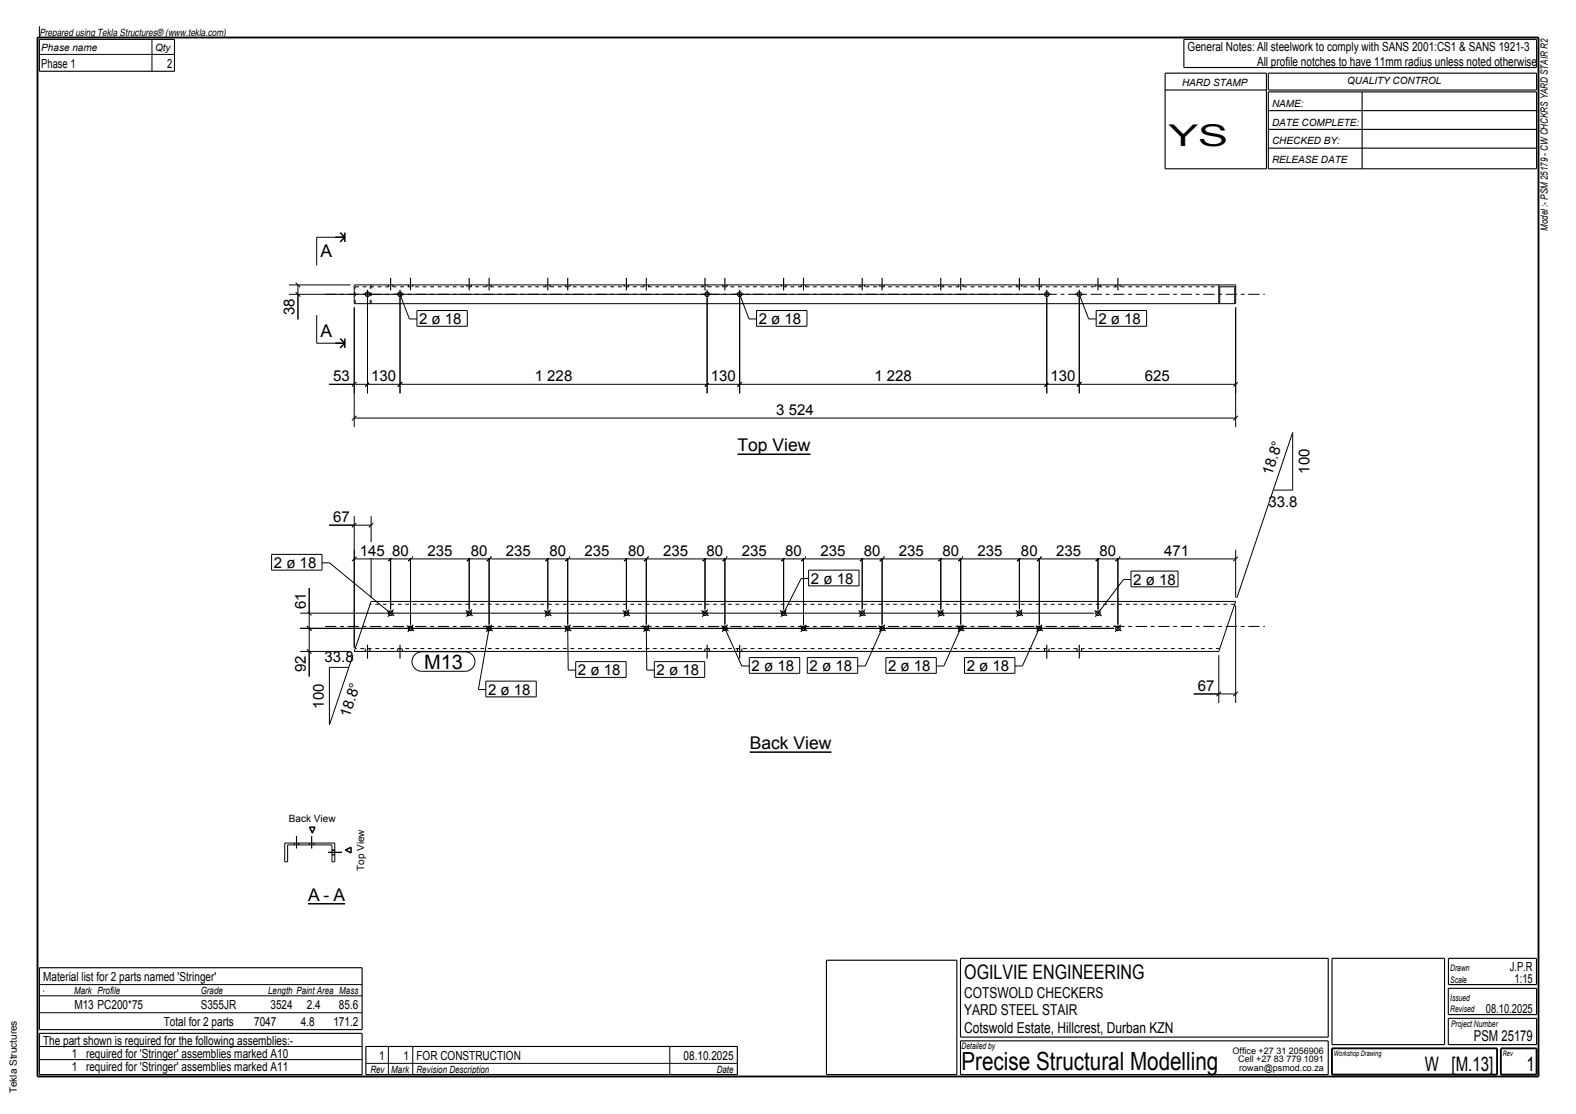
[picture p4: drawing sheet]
<svg xmlns="http://www.w3.org/2000/svg" width="420mm" height="297mm" viewBox="0 0 420 297" stroke-linecap="round" stroke-linejoin="round" font-family="sans-serif">
<path d="M10 10h400v277h-400z" fill="none" stroke="#000" stroke-width=".5"/>
<path d="M196.6 121.1h19.4" fill="none" stroke="#000" stroke-width=".4"/>
<path d="M196.6 116.9h19.4v3.5h-19.4z" fill-rule="evenodd" fill="#fefefb"/>
<path d="M199.8 200.5h21.8" fill="none" stroke="#000" stroke-width=".4"/>
<path d="M199.8 196.3h21.8v3.5h-21.8z" fill-rule="evenodd" fill="#fefefb"/>
<path d="M82.1 240.9h9.9" fill="none" stroke="#000" stroke-width=".4"/>
<g fill="#fefefb">
<path d="M82.1 236.7h3.1v3.5h-3.1z" fill-rule="evenodd"/>
<path d="M86.3 236.7h1.5v3.5h-1.5z" fill-rule="evenodd"/>
<path d="M88.9 236.7h3.1v3.5h-3.1z" fill-rule="evenodd"/>
</g>
<path d="M82.5 220.5h1.5l-.8 1.5zM92.1 226.6l1.5-.7v1.5z" fill="none" stroke="#000" stroke-width=".4"/>
<path d="M94.7 76.5h230.4M94.7 81v-4.5M98.6 81v-4.5M98.9 81v-5M325.1 172.9h-230.4M329 161.1h-230.4" fill="none" stroke="#000" stroke-width=".27" stroke-dasharray="1 1 1 1" stroke-linecap="butt"/>
<g fill="none" stroke="#000" stroke-width=".3">
<path d="M10.5 10.5h36v8.5h-36zM310.5 19.5h27v25.5h-27zM315.5 10.5h94v7.5h-94zM338 19.5h71.5v4.5h-71.5zM310.5 24h27M338 24.5h71.5v20.5h-71.5zM338 29.5h71.5M338 34.5h71.5M338 39.5h71.5M363 24.5v20.5M96.7 78.5h2.4M97.9 77.3v2.4"/>
<path d="M103.5 76v.5M104.1 74.1v3.3M104.7 76v.5M105.4 78.5h2.4M106.6 77.3v2.4M108.8 76v.5M109.4 74.1v3.3M110 76v.5M124.4 76v.5M125 74.1v3.3M125.6 76v.5M129.7 76v.5"/>
<path d="M130.3 74.1v3.3M130.9 76v.5M145.4 76v.5M146 74.1v3.3M146.6 76v.5M150.7 76v.5M151.3 74.1v3.3M151.9 76v.5M166.3 76v.5M166.9 74.1v3.3M167.5 76v.5M171.6 76v.5"/>
<path d="M172.2 74.1v3.3M172.8 76v.5M187.2 78.5h2.4M187.3 76v.5M187.9 74.1v3.3M188.4 77.3v2.4M188.5 76v.5M192.6 76v.5M193.2 74.1v3.3M193.8 76v.5M195.9 78.5h2.4M197.1 77.3v2.4"/>
<path d="M208.2 76v.5M208.8 74.1v3.3M209.4 76v.5M213.5 76v.5M214.1 74.1v3.3M214.7 76v.5M229.2 76v.5M229.8 74.1v3.3M230.4 76v.5M234.5 76v.5M235.1 74.1v3.3M235.7 76v.5"/>
<path d="M250.1 76v.5M250.7 74.1v3.3M251.3 76v.5M255.4 76v.5M256 74.1v3.3M256.6 76v.5M271.1 76v.5M271.7 74.1v3.3M272.3 76v.5M276.4 76v.5M277 74.1v3.3M277.6 76v.5"/>
<path d="M277.8 78.5h2.4M279 77.3v2.4M286.4 78.5h2.4M287.6 77.3v2.4M292 76v.5M292.6 74.1v3.3M293.2 76v.5M297.3 76v.5M297.9 74.1v3.3M298.5 76v.5M97.3 172.9v.8M97.9 171.9v3.7"/>
<path d="M98.5 172.9v.8M103.1 162.8l2 1.4M104.8 162.5l-1.4 1.9M106 172.9v.8M106.6 171.9v3.7M107.2 172.9v.8M108.4 166.8l2 1.4M110.1 166.6l-1.4 1.9M124.1 162.8l1.9 1.4M125.8 162.5l-1.5 1.9M129.4 166.8l1.9 1.4M131.1 166.6l-1.5 1.9"/>
<path d="M145 162.8l1.9 1.4M146.7 162.5l-1.4 1.9M150.3 166.8l1.9 1.4M152 166.6l-1.4 1.9M166 162.8l1.9 1.4M167.7 162.5l-1.5 1.9M171.3 166.8l1.9 1.4M173 166.6l-1.5 1.9M186.9 162.8l1.9 1.4M187.8 172.9v.8M188.4 171.9v3.7M188.6 162.5l-1.4 1.9"/>
<path d="M189 172.9v.8M192.2 166.8l1.9 1.4M193.9 166.6l-1.4 1.9M196.5 172.9v.8M197.1 171.9v3.7M197.7 172.9v.8M207.9 162.8l1.9 1.4M209.6 162.5l-1.5 1.9M213.2 166.8l1.9 1.4M214.9 166.6l-1.5 1.9M228.8 162.8l1.9 1.4M230.5 162.5l-1.5 1.9"/>
<path d="M234.1 166.8l1.9 1.4M235.8 166.6l-1.4 1.9M249.8 162.8l1.9 1.4M251.4 162.5l-1.4 1.9M255.1 166.8l1.9 1.4M256.7 166.6l-1.4 1.9M270.7 162.8l1.9 1.4M272.4 162.5l-1.5 1.9M276 166.8l1.9 1.4M277.7 166.6l-1.5 1.9M278.4 172.9v.8M279 171.9v3.7"/>
<path d="M279.6 172.9v.8M287 172.9v.8M287.6 171.9v3.7M288.2 172.9v.8M291.7 162.8l1.9 1.4M293.3 162.5l-1.4 1.9M297 166.8l1.9 1.4M298.6 166.6l-1.4 1.9M78.4 224.8v.5M79 222.9v3.3M79.6 224.8v.5M82.5 224.8v.5"/>
<path d="M83.1 222.9v3.3M83.7 224.8v.5M87.5 227.3h3.6M88.5 227.9h.7M88.5 226.7h.7M10.5 258h86v16.5h-86zM220.2 256h34.8v30.5h-34.8zM256 255.5h98v21h-98zM355 255.5h30v23h-30zM386 255.5h23.5v7h-23.5zM10.5 275.5h86v11h-86zM97.5 279h99v7.5h-99z"/>
<path d="M256 277.5h98v9h-98zM386 271.5h23.5v7h-23.5zM386 263.5h23.5v7h-23.5z"/>
<circle cx="97.9" cy="78.5" r=".6"/>
<circle cx="106.6" cy="78.5" r=".6"/>
<circle cx="188.4" cy="78.5" r=".6"/>
<circle cx="197.1" cy="78.5" r=".6"/>
<circle cx="279" cy="78.5" r=".6"/>
<circle cx="287.6" cy="78.5" r=".6"/>
<circle cx="104.1" cy="163.5" r=".6"/>
<circle cx="109.4" cy="167.5" r=".6"/>
<circle cx="125" cy="163.5" r=".6"/>
<circle cx="130.3" cy="167.5" r=".6"/>
<circle cx="146" cy="163.5" r=".6"/>
<circle cx="151.3" cy="167.5" r=".6"/>
<circle cx="166.9" cy="163.5" r=".6"/>
<circle cx="172.2" cy="167.5" r=".6"/>
<circle cx="187.9" cy="163.5" r=".6"/>
<circle cx="193.2" cy="167.5" r=".6"/>
<circle cx="208.8" cy="163.5" r=".6"/>
<circle cx="214.1" cy="167.5" r=".6"/>
<circle cx="229.8" cy="163.5" r=".6"/>
<circle cx="235.1" cy="167.5" r=".6"/>
<circle cx="250.7" cy="163.5" r=".6"/>
<circle cx="256" cy="167.5" r=".6"/>
<circle cx="271.7" cy="163.5" r=".6"/>
<circle cx="277" cy="167.5" r=".6"/>
<circle cx="292.6" cy="163.5" r=".6"/>
<circle cx="297.9" cy="167.5" r=".6"/>
</g>
<g fill="none" stroke="#000" stroke-width=".27">
<path d="M10.5 14.5h36M10.5 7v3M40.5 10.5v8.5M77 76h16.4M77 78.5h201M78.8 77.9l1.2 1.2M78.8 75.4l1.2 1.2M79.4 76v9.2M91.9 63.2h-7.5v7.5M94.4 76h234.9v5h-234.9zM97.9 79.5v25.4M106.6 78.5l2.5 6.5h2"/>
<path d="M106.6 79.5v25.4M188.4 79.5v25.4M197.1 78.5l2.5 6.5h2M197.1 79.5v25.4M279 79.5v25.4M287.6 78.5l2.5 6.5h2M287.6 79.5v25.4M324.8 76v5M84.4 84v7.5h7.5M94.4 82v31.9M325.1 81v-4.5h3.9v4.5M329.3 82v31.9"/>
<path d="M87.7 102.5h241.6M94.4 111.5h234.9M95 101.9l-1.2 1.2M95 110.9l-1.2 1.2M98.5 101.9l-1.2 1.2M107.2 101.9l-1.2 1.2M189 101.9l-1.2 1.2M197.7 101.9l-1.2 1.2M279.6 101.9l-1.2 1.2M288.2 101.9l-1.2 1.2M329.9 101.9l-1.2 1.2M329.9 110.9l-1.2 1.2"/>
<path d="M94.4 137.6v35.1M95 139.4l-1.2 1.2M98.9 137.6v21.7M99.5 139.4l-1.2 1.2M339.3 130.7h5.2v-15.4l-14.9 44.1M82.4 156.8v23.6M85.8 150.1h2l16.3 13.4M87.7 140h11.2M94.4 149h234.9M95 148.4l-1.2 1.2M104.1 146.6v15.9M104.7 148.4l-1.2 1.2"/>
<path d="M109.4 146.6v19.9M110 148.4l-1.2 1.2M125 146.6v15.9M125.6 148.4l-1.2 1.2M130.3 146.6v19.9M130.9 148.4l-1.2 1.2M146 146.6v15.9M146.6 148.4l-1.2 1.2M151.3 146.6v19.9M151.9 148.4l-1.2 1.2M166.9 146.6v15.9M167.5 148.4l-1.2 1.2"/>
<path d="M172.2 146.6v19.9M172.8 148.4l-1.2 1.2M187.9 146.6v15.9M188.5 148.4l-1.2 1.2M193.2 146.6v19.9M193.8 148.4l-1.2 1.2M208.8 146.6v15.9M209.4 148.4l-1.2 1.2M214.1 146.6v19.9M214.7 148.4l-1.2 1.2M215.5 154.3h-2l-4.7 9.2M229.8 146.6v15.9"/>
<path d="M230.4 148.4l-1.2 1.2M235.1 146.6v19.9M235.7 148.4l-1.2 1.2M250.7 146.6v15.9M251.3 148.4l-1.2 1.2M256 146.6v19.9M256.6 148.4l-1.2 1.2M271.7 146.6v15.9M272.3 148.4l-1.2 1.2M277 146.6v19.9M277.6 148.4l-1.2 1.2M292.6 146.6v15.9"/>
<path d="M293.2 148.4l-1.2 1.2M297.9 146.6v19.9M298.5 148.4l-1.2 1.2M301.4 154.5h-2l-6.8 9M329.3 146.6v12.7M329.9 148.4l-1.2 1.2M80 173.7h13.4M80 167.5h216.9M80 163.5h211.6M81.8 166.9l1.2 1.2M81.8 162.9l1.2 1.2M81.8 173.1l1.2 1.2"/>
<path d="M87.8 177.9h5.2l-5.2 15.4zM94.1 174.6l-1.1 3.3M98.9 160.3h230.4l-4.5 13.4h-230.4zM130.3 167.5l-2.8 16.3h2M151.3 167.5l.1 11.2h2M172.2 167.5l.2 11.2h2M193.2 167.5l4.5 10.1h2M235.1 167.5l-4.5 10.1h-2M256 167.5l-4.5 10.1h-2M277 167.5l-4.5 10.1h-2M324.8 174.7v12.7M329.3 161.3v26.1"/>
<path d="M318.1 185h11.2M325.4 184.4l-1.2 1.2M329.9 184.4l-1.2 1.2M75.9 224.8h13.3v5h-.7v-4.5h-11.9v4.5h-.7zM10.5 279h86M10.5 262.5h86M10.5 270h86M10.5 265.5h86M11.5 264.2h.1M97.5 279h99M103.5 279v7.5M110 279v7.5"/>
<path d="M178.5 279v7.5M10.5 282.5h86M97.5 283.5h99M184 286.5h.1"/>
</g>
<path d="M86.6 78.5h250.5M86.6 167h250.5" fill="none" stroke="#000" stroke-width=".27" stroke-dasharray="3 1 1 1" stroke-linecap="butt"/>
<path d="M355 279.5h44v7h-44zM400 279.5h9.5v7h-9.5z" fill="none" stroke="#000" stroke-width=".5"/>
<g fill="#fefefb">
<path d="M202.2 83.4h11.4v3h-11.4z" fill-rule="evenodd"/>
<path d="M202.2 83.4h11.4v3h-11.4z" fill-rule="evenodd"/>
</g>
<path d="M214.5 83.4v3" fill="none" stroke="#fefefb" stroke-width=".27"/>
<path d="M201.6 82.8h13.4v4.2h-13.4z" fill="none" stroke="#000" stroke-width=".27"/>
<g fill="#fefefb">
<path d="M304.5 98h7.9v4.2h-7.9z" fill-rule="evenodd"/>
<path d="M188.8 98h7.9v4.2h-7.9z" fill-rule="evenodd"/>
<path d="M85.4 65h3.1v3.5h-3.1z" fill-rule="evenodd"/>
</g>
<path d="M89.4 63.2h2.5M90.7 62l1.2 1.2M91.9 62v2.5M91.9 63.2l-1.2 1.3" fill="none" stroke="#000" stroke-width=".4"/>
<path d="M85.4 86.3h3.1v3.5h-3.1z" fill-rule="evenodd" fill="#fefefb"/>
<path d="M89.4 91.5h2.5M90.7 90.3l1.2 1.2M91.9 90.3v2.5M91.9 91.5l-1.2 1.3" fill="none" stroke="#000" stroke-width=".4"/>
<g fill="#fefefb">
<path d="M141.9 98h11.2v4.2h-11.2z" fill-rule="evenodd"/>
<path d="M111.7 83.4h11.3v3h-11.3z" fill-rule="evenodd"/>
<path d="M111.7 83.4h11.3v3h-11.3z" fill-rule="evenodd"/>
</g>
<path d="M123.9 83.4v3" fill="none" stroke="#fefefb" stroke-width=".27"/>
<path d="M111.1 82.8h13.4v4.2h-13.4z" fill="none" stroke="#000" stroke-width=".27"/>
<g fill="#fefefb">
<path d="M292.7 83.4h11.4v3h-11.4z" fill-rule="evenodd"/>
<path d="M292.7 83.4h11.4v3h-11.4z" fill-rule="evenodd"/>
</g>
<path d="M305 83.4v3" fill="none" stroke="#fefefb" stroke-width=".27"/>
<path d="M292.1 82.8h13.5v4.2h-13.5z" fill="none" stroke="#000" stroke-width=".27"/>
<g fill="#fefefb">
<path d="M279.4 98h7.8v4.2h-7.8z" fill-rule="evenodd"/>
<path d="M232.4 98h11.2v4.2h-11.2z" fill-rule="evenodd"/>
<path d="M98.3 98h7.9v4.2h-7.9z" fill-rule="evenodd"/>
<path d="M88.2 98h5.7v4.2h-5.7z" fill-rule="evenodd"/>
<path d="M206.2 107h11.3v4.2h-11.3z" fill-rule="evenodd"/>
<path d="M74.9 79h4.2v5.6h-4.2z" fill-rule="evenodd"/>
<path d="M236.7 175.9h11.3v3h-11.3z" fill-rule="evenodd"/>
<path d="M236.7 175.9h11.3v3h-11.3z" fill-rule="evenodd"/>
</g>
<path d="M248.9 175.9v3" fill="none" stroke="#fefefb" stroke-width=".27"/>
<path d="M236.1 175.3h13.4v4.2h-13.4z" fill="none" stroke="#000" stroke-width=".27"/>
<g fill="#fefefb">
<path d="M318.6 180.5h5.7v4.2h-5.7z" fill-rule="evenodd"/>
<path d="M124.9 144.5h5.6v4.2h-5.6z" fill-rule="evenodd"/>
<path d="M113.3 144.5h7.9v4.2h-7.9z" fill-rule="evenodd"/>
<path d="M103.9 144.5h5.7v4.2h-5.7z" fill-rule="evenodd"/>
<path d="M95.3 144.5h7.9v4.2h-7.9z" fill-rule="evenodd"/>
<path d="M130.1 182.2h11.3v3h-11.3z" fill-rule="evenodd"/>
<path d="M130.1 182.2h11.3v3h-11.3z" fill-rule="evenodd"/>
</g>
<path d="M142.3 182.2v3" fill="none" stroke="#fefefb" stroke-width=".27"/>
<path d="M129.5 181.6h13.4v4.2h-13.4z" fill="none" stroke="#000" stroke-width=".27"/>
<g fill="#fefefb">
<path d="M257.6 175.9h11.4v3h-11.4z" fill-rule="evenodd"/>
<path d="M257.6 175.9h11.4v3h-11.4z" fill-rule="evenodd"/>
</g>
<path d="M269.9 175.9v3" fill="none" stroke="#fefefb" stroke-width=".27"/>
<path d="M257 175.3h13.5v4.2h-13.5z" fill="none" stroke="#000" stroke-width=".27"/>
<g fill="#fefefb">
<path d="M88.2 135.5h5.7v4.2h-5.7z" fill-rule="evenodd"/>
<path d="M200.3 175.9h11.3v3h-11.3z" fill-rule="evenodd"/>
<path d="M200.3 175.9h11.3v3h-11.3z" fill-rule="evenodd"/>
</g>
<path d="M212.5 175.9v3" fill="none" stroke="#fefefb" stroke-width=".27"/>
<path d="M199.7 175.3h13.4v4.2h-13.4z" fill="none" stroke="#000" stroke-width=".27"/>
<g fill="#fefefb">
<path d="M155.2 144.5h7.8v4.2h-7.8z" fill-rule="evenodd"/>
<path d="M113 174.4h10.4v4h-10.4z" fill-rule="evenodd"/>
<path d="M113 174.4h10.4v4h-10.4z" fill-rule="evenodd"/>
</g>
<path d="M110.4 174.8a2.6 2.6 0 0 1 2-1h11.6a2.6 2.6 0 0 1 2.6 2.6 2.6 2.6 0 0 1-2.6 2.6h-11.6a2.6 2.6 0 0 1-2.3-1.5 2.6 2.6 0 0 1 .3-2.7z" fill="none" stroke="#000" stroke-width=".27"/>
<g fill="#fefefb">
<path d="M197.1 144.5h7.8v4.2h-7.8z" fill-rule="evenodd"/>
<path d="M302 152.9h11.3v3h-11.3z" fill-rule="evenodd"/>
<path d="M302 152.9h11.3v3h-11.3z" fill-rule="evenodd"/>
</g>
<path d="M301.4 152.3h12.5v4.2h-12.5z" fill="none" stroke="#000" stroke-width=".27"/>
<g fill="#fefefb">
<path d="M229.6 144.5h5.6v4.2h-5.6z" fill-rule="evenodd"/>
<path d="M215.7 175.9h11.4v3h-11.4z" fill-rule="evenodd"/>
<path d="M215.7 175.9h11.4v3h-11.4z" fill-rule="evenodd"/>
</g>
<path d="M228 175.9v3" fill="none" stroke="#fefefb" stroke-width=".27"/>
<path d="M215.1 175.3h13.5v4.2h-13.5z" fill="none" stroke="#000" stroke-width=".27"/>
<g fill="#fefefb">
<path d="M216.1 152.6h11.3v3h-11.3z" fill-rule="evenodd"/>
<path d="M216.1 152.6h11.3v3h-11.3z" fill-rule="evenodd"/>
</g>
<path d="M228.3 152.6v3" fill="none" stroke="#fefefb" stroke-width=".27"/>
<path d="M215.5 152h13.4v4.2h-13.4z" fill="none" stroke="#000" stroke-width=".27"/>
<g fill="#fefefb">
<path d="M280.9 144.5h7.8v4.2h-7.8z" fill-rule="evenodd"/>
<path d="M175 177h11.3v3h-11.3z" fill-rule="evenodd"/>
<path d="M175 177h11.3v3h-11.3z" fill-rule="evenodd"/>
</g>
<path d="M187.2 177v3" fill="none" stroke="#fefefb" stroke-width=".27"/>
<path d="M174.4 176.4h13.4v4.2h-13.4z" fill="none" stroke="#000" stroke-width=".27"/>
<g fill="#fefefb">
<path d="M154 177h11.4v3h-11.4z" fill-rule="evenodd"/>
<path d="M154 177h11.4v3h-11.4z" fill-rule="evenodd"/>
</g>
<path d="M166.3 177v3" fill="none" stroke="#fefefb" stroke-width=".27"/>
<path d="M153.4 176.4h13.5v4.2h-13.5z" fill="none" stroke="#000" stroke-width=".27"/>
<g fill="#fefefb">
<path d="M73 148.4h11.3v3h-11.3z" fill-rule="evenodd"/>
<path d="M73 148.4h11.3v3h-11.3z" fill-rule="evenodd"/>
</g>
<path d="M85.2 148.4v3" fill="none" stroke="#fefefb" stroke-width=".27"/>
<path d="M72.4 147.8h13.4v4.2h-13.4z" fill="none" stroke="#000" stroke-width=".27"/>
<g fill="#fefefb">
<path d="M309.7 144.5h7.8v4.2h-7.8z" fill-rule="evenodd"/>
<path d="M292.4 144.5h5.7v4.2h-5.7z" fill-rule="evenodd"/>
<path d="M271.5 144.5h5.6v4.2h-5.6z" fill-rule="evenodd"/>
<path d="M259.9 144.5h7.9v4.2h-7.9z" fill-rule="evenodd"/>
<path d="M77.9 157.3h4.2v5.7h-4.2z" fill-rule="evenodd"/>
<path d="M250.5 144.5h5.7v4.2h-5.7z" fill-rule="evenodd"/>
<path d="M239 144.5h7.8v4.2h-7.8z" fill-rule="evenodd"/>
<path d="M218 144.5h7.9v4.2h-7.9z" fill-rule="evenodd"/>
<path d="M208.7 144.5h5.6v4.2h-5.6z" fill-rule="evenodd"/>
<path d="M187.7 144.5h5.7v4.2h-5.7z" fill-rule="evenodd"/>
<path d="M77.9 174.2h4.2v5.6h-4.2z" fill-rule="evenodd"/>
<path d="M176.1 144.5h7.9v4.2h-7.9z" fill-rule="evenodd"/>
<path d="M166.8 144.5h5.6v4.2h-5.6z" fill-rule="evenodd"/>
<path d="M145.8 144.5h5.7v4.2h-5.7z" fill-rule="evenodd"/>
<path d="M134.2 144.5h7.9v4.2h-7.9z" fill-rule="evenodd"/>
</g>
<text font-size="8" x="311.4" y="39">YS</text>
<text font-size="6.7" x="256.3" y="285.3">Precise Structural Modelling</text>
<g font-size="5.3">
<text x="113" y="178.4">M13</text>
<text x="257" y="261">OGILVIE ENGINEERING</text>
<text x="379.8" y="285.5">W [M.13]</text>
<text x="406.8" y="285.5">1</text>
</g>
<g font-size="4.7">
<text x="85.4" y="68.5">A</text>
<text x="85.4" y="89.8">A</text>
<text x="196.6" y="120.4">Top View</text>
<text x="199.8" y="199.8">Back View</text>
<text x="82.1" y="240.2">A</text>
<text x="86.3" y="240.2">-</text>
<text x="88.9" y="240.2">A</text>
</g>
<g font-size="4">
<text x="78.5" y="84" transform="rotate(-90 78.5 84)">38</text>
<text x="111.7" y="86.4">2 ø 18</text>
<text x="202.2" y="86.4">2 ø 18</text>
<text x="292.7" y="86.4">2 ø 18</text>
<text x="88.8" y="101.6">53</text>
<text x="98.9" y="101.6">130</text>
<text x="142.5" y="101.6">1 228</text>
<text x="189.4" y="101.6">130</text>
<text x="233" y="101.6">1 228</text>
<text x="280" y="101.6">130</text>
<text x="305.1" y="101.6">625</text>
<text x="206.8" y="110.6">3 524</text>
<text x="339" y="127" transform="rotate(-71 339 127)">18.8°</text>
<text x="349" y="126.3" transform="rotate(-90 349 126.3)">100</text>
<text x="338" y="135.2">33.8</text>
<text x="88.8" y="139.1">67</text>
<text x="95.9" y="148.1">145</text>
<text x="104.5" y="148.1">80</text>
<text x="113.9" y="148.1">235</text>
<text x="125.5" y="148.1">80</text>
<text x="134.8" y="148.1">235</text>
<text x="146.4" y="148.1">80</text>
<text x="155.8" y="148.1">235</text>
<text x="167.4" y="148.1">80</text>
<text x="176.7" y="148.1">235</text>
<text x="188.3" y="148.1">80</text>
<text x="197.7" y="148.1">235</text>
<text x="209.3" y="148.1">80</text>
<text x="218.6" y="148.1">235</text>
<text x="230.2" y="148.1">80</text>
<text x="239.6" y="148.1">235</text>
<text x="251.1" y="148.1">80</text>
<text x="260.5" y="148.1">235</text>
<text x="272.1" y="148.1">80</text>
<text x="281.5" y="148.1">235</text>
<text x="293" y="148.1">80</text>
<text x="310.3" y="148.1">471</text>
<text x="73" y="151.4">2 ø 18</text>
<text x="216.1" y="155.6">2 ø 18</text>
<text x="302" y="155.9">2 ø 18</text>
<text x="81.5" y="162.4" transform="rotate(-90 81.5 162.4)">61</text>
<text x="81.5" y="179.2" transform="rotate(-90 81.5 179.2)">92</text>
<text x="86.5" y="176.4">33.8</text>
<text x="154" y="180">2 ø 18</text>
<text x="175" y="180">2 ø 18</text>
<text x="200.3" y="178.9">2 ø 18</text>
<text x="215.7" y="178.9">2 ø 18</text>
<text x="236.7" y="178.9">2 ø 18</text>
<text x="257.6" y="178.9">2 ø 18</text>
<text x="130.1" y="185.2">2 ø 18</text>
<text x="319.2" y="184.1">67</text>
<text x="86.3" y="188.9" transform="rotate(-90 86.3 188.9)">100</text>
<text x="93.1" y="191.5" transform="rotate(-71 93.1 191.5)">18.8°</text>
<text x="257" y="266">COTSWOLD CHECKERS</text>
<text x="257" y="270.5">YARD STEEL STAIR</text>
<text x="257" y="275.5">Cotswold Estate, Hillcrest, Durban KZN</text>
<text x="392.8" y="277.5">PSM 25179</text>
</g>
<g font-size="3.3">
<text x="11" y="18">Phase 1</text>
<text x="44.5" y="18">2</text>
<text x="316.5" y="13.5">General Notes: All steelwork to comply with SANS 2001:CS1 &amp; SANS 1921-3</text>
<text x="335" y="17.5">All profile notches to have 11mm radius unless noted otherwise</text>
<text x="11.5" y="261.5">Material list for 2 parts named 'Stringer'</text>
<text x="402.4" y="258.7">J.P.R</text>
<text x="403.6" y="262">1:15</text>
<text x="19.8" y="269">M13 PC200*75</text>
<text x="53.5" y="269">S355JR</text>
<text x="72.1" y="269">3524</text>
<text x="81.8" y="269">2.4</text>
<text x="90.3" y="269">85.6</text>
<text x="43.7" y="273.5">Total for 2 parts</text>
<text x="67.7" y="273.5">7047</text>
<text x="80.1" y="273.5">4.8</text>
<text x="88.8" y="273.5">171.2</text>
<text x="396" y="270">08.10.2025</text>
<text x="11.5" y="278.5">The part shown is required for the following assemblies:-</text>
<text x="19.2" y="282">1 required for 'Stringer' assemblies marked A10</text>
<text x="19.2" y="285.5">1 required for 'Stringer' assemblies marked A11</text>
<text x="101" y="282.5">1</text>
<text x="107.5" y="282.5">1 FOR CONSTRUCTION</text>
<text x="182.2" y="282.5">08.10.2025</text>
</g>
<g font-size="2.7">
<text x="10.5" y="9.5">Prepared using Tekla Structures® (www.tekla.com)</text>
<text x="11" y="13.5">Phase name</text>
<text x="41.3" y="13.5">Qty</text>
<text x="315" y="23">HARD STAMP</text>
<text x="359" y="22.5">QUALITY CONTROL</text>
<text x="339" y="28.5">NAME:</text>
<text x="339" y="33.5">DATE COMPLETE:</text>
<text x="339" y="38.5">CHECKED BY:</text>
<text x="339" y="43.5">RELEASE DATE</text>
<text x="412.5" y="61.5" transform="rotate(-90 412.5 61.5)">Model :- PSM 25179 - CW CHCKRS YARD STAIR R2</text>
<text x="77" y="219">Back View</text>
<text x="97.1" y="232.2" transform="rotate(-90 97.1 232.2)">Top View</text>
<text x="19.8" y="265">Mark Profile</text>
<text x="53.5" y="265">Grade</text>
<text x="71.5" y="265">Length Paint Area Mass</text>
<text x="98.7" y="286">Rev</text>
<text x="104.3" y="286">Mark</text>
<text x="111" y="286">Revision Description</text>
<text x="191" y="286">Date</text>
<text x="4.5" y="291.5" transform="rotate(-90 4.5 291.5)">Tekla Structures</text>
</g>
<g font-size="2.4">
<text x="386.5" y="262">Scale</text>
<text x="386.5" y="258.7">Drawn</text>
<text x="386.5" y="266.8">Issued</text>
<text x="386.5" y="269.8">Revised</text>
<text x="386.7" y="273.7">Project Number</text>
<text x="256.3" y="279.7">Detailed by</text>
<text x="328.5" y="281">Office +27 31 2056906</text>
<text x="330" y="283.3">Cell +27 83 779 1091</text>
<text x="330.3" y="285.5">rowan@psmod.co.za</text>
</g>
<g font-size="2">
<text x="355.5" y="281.5">Workshop Drawing</text>
<text x="400.5" y="281.5">Rev</text>
</g>
</svg>
